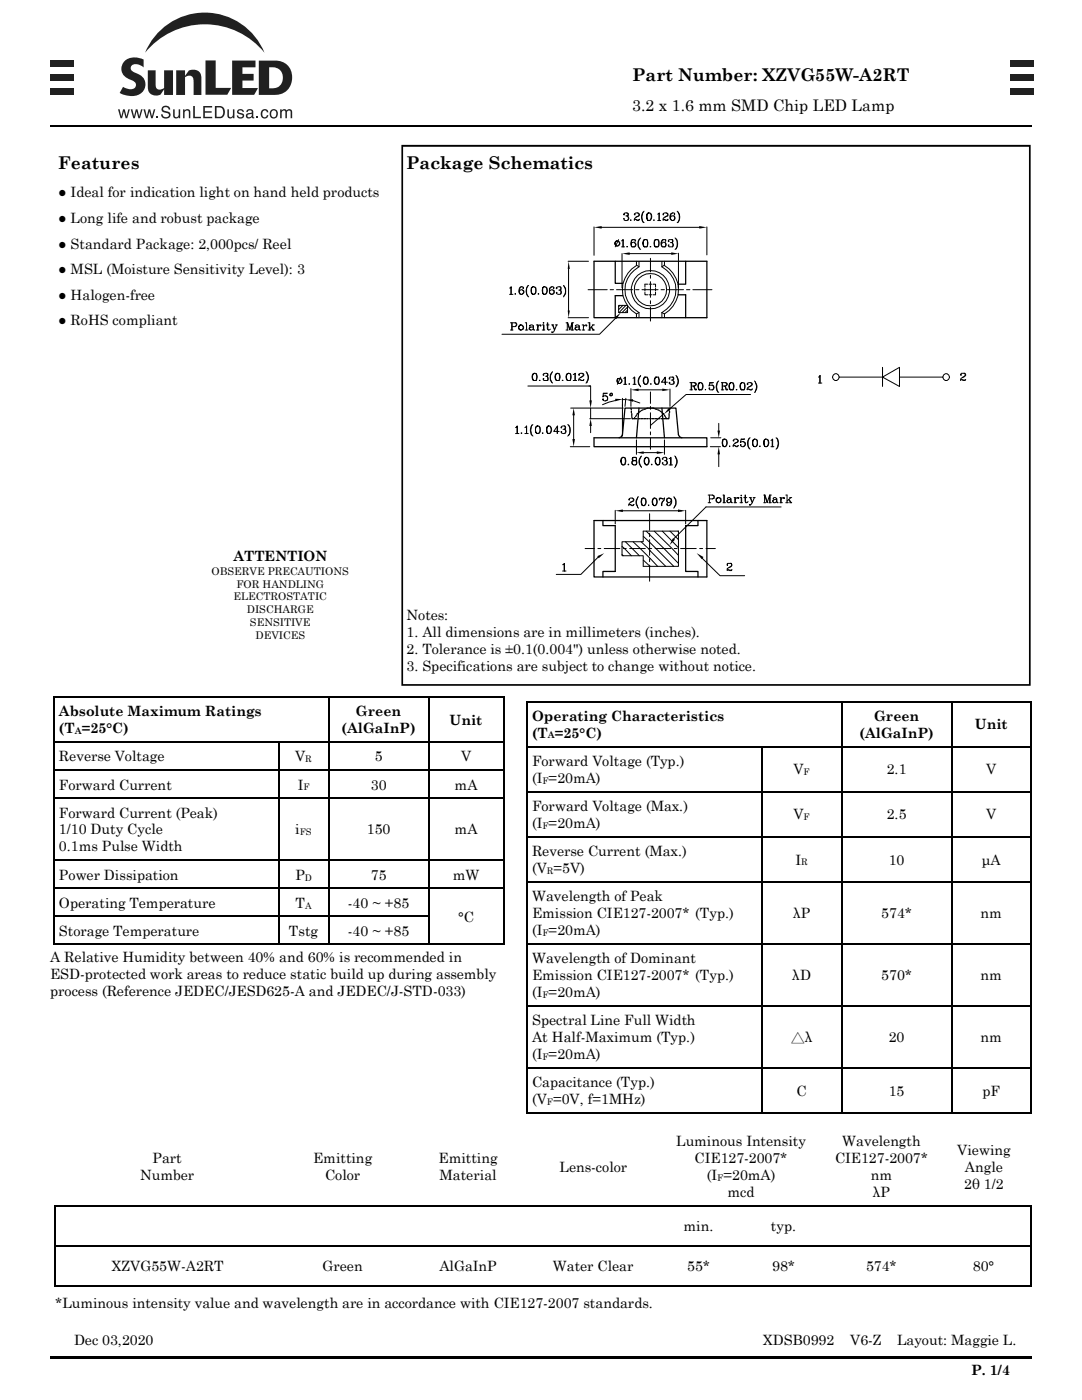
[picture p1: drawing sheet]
<svg xmlns="http://www.w3.org/2000/svg" width="216mm" height="279mm" viewBox="0 0 216 279" stroke-linecap="round" stroke-linejoin="round" font-family="sans-serif">
<g fill="#231f20">
<path d="M10 17.6h4.6v1.3h-4.6z"/>
<path d="M10 14.7h4.6v1.4h-4.6z"/>
<path d="M10 12.1h4.6v1.4h-4.6z"/>
<path d="M201.7 17.6h4.6v1.3h-4.6z"/>
<path d="M201.7 14.7h4.6v1.4h-4.6z"/>
<path d="M201.7 12.1h4.6v1.4h-4.6z"/>
<path d="M25 12a3.6 3.6 0 0 1 3.7-.1v1.6l-1-.6a1 1 0 0 0-1.1 0 1 1 0 0 0-.4 1l.4 .4a2.92 2.92 0 0 1 2.4 2.5 2.73 2.73 0 0 1-3.7 2.3l-1.4-.6 .7-1.2a1.99 1.99 0 0 0 2.4 .1 .92 .92 0 0 0-.7-1.4 2.31 2.31 0 0 1-1.6-3.6z"/>
<path d="M41 12.1h2v5.4h3.1l-.8 1.4h-4.3z"/>
<path d="M46.3 12.1h4.7v1.3h-2.6v1.3h2.2v1.4h-2.2v1.5h3.1l-.8 1.3h-4.4z"/>
<path d="M29.5 14h1.6v2.6a.98 .98 0 0 0 .4 1.2 .98 .98 0 0 0 1.2-.2v-3.6h1.8v5h-1.8v-1.2l-.7 1.1a1.69 1.69 0 0 1-2.5-1.6z"/>
<path d="M35.2 14h1.7v1.1l.8-1a1.69 1.69 0 0 1 2.5 1.6v3.3h-1.6v-2.6a.99 .99 0 0 0-.4-1.2 .99 .99 0 0 0-1.3 .2v3.6h-1.7z"/>
<path d="M31.4 6.6a12.9 12.9 0 0 1 21.4 3.9 15.3 15.3 0 0 0-23.9 0 12.9 12.9 0 0 1 2.5-3.9z"/>
<path d="M23.5 21.8h.4l.3 1.4 .4-1.4h.3l.3 1.4 .4-1.4h.3l-.5 1.8h-.3l-.4-1.4-.3 1.4h-.3z"/>
<path d="M26.1 21.8h.3l.4 1.4 .3-1.4h.3l.4 1.4 .3-1.4h.3l-.5 1.8h-.3l-.3-1.4-.4 1.4h-.3z"/>
<path d="M28.6 21.8h.4l.3 1.4 .3-1.4h.4l.3 1.4 .4-1.4h.3l-.5 1.8h-.3l-.4-1.4-.4 1.4h-.3z"/>
<path d="M31.2 23.2h.4v.4h-.4z"/>
<path d="M32.4 21.3a.92 .92 0 0 1 1.6 .6h-.3a.54 .54 0 0 0-.6-.5 .54 .54 0 0 0-.5 .5l.2 .2a1.13 1.13 0 0 1 1.2 .8 .96 .96 0 0 1-1 .8 .96 .96 0 0 1-.9-.9h.4a.61 .61 0 0 0 .6 .6 .61 .61 0 0 0 .6-.6l-.1-.1a1.83 1.83 0 0 1-1.3-.7v-.4z"/>
<path d="M34.6 21.8h.3v1.2a.4 .4 0 0 0 .4 .4 .4 .4 0 0 0 .3-.5l.1-1.1h.3v1.8h-.3v-.3a.6 .6 0 0 1-.7 .3 .6 .6 0 0 1-.4-.6z"/>
<path d="M36.5 21.8h.3v.3a.64 .64 0 0 1 .7-.3 .64 .64 0 0 1 .5 .7v1.1h-.3v-1.1a.44 .44 0 0 0-.6-.4 .44 .44 0 0 0-.3 .6v.9h-.3z"/>
<path d="M38.5 21.2h.4v2.1h1.2v.3h-1.6z"/>
<path d="M40.6 21.2h1.7v.3h-1.4v.7h1.3v.3h-1.3v.8h1.5v.3h-1.8z"/>
<path d="M45.4 21.8h.3v1.2a.4 .4 0 0 0 .4 .4 .4 .4 0 0 0 .4-.5v-1.1h.3v1.8h-.3v-.3a.6 .6 0 0 1-.7 .3 .6 .6 0 0 1-.4-.6z"/>
<path d="M47.5 21.9a.72 .72 0 0 1 1.2 .4h-.3a.38 .38 0 0 0-.4-.3 .38 .38 0 0 0-.4 .4h.1a1.15 1.15 0 0 1 1 .7 .75 .75 0 0 1-.7 .6 .75 .75 0 0 1-.8-.7h.3a.43 .43 0 0 0 .5 .4 .43 .43 0 0 0 .4-.4l-.1-.1a.9 .9 0 0 1-1-.7z"/>
<path d="M51.2 23.2h.3v.4h-.3z"/>
<path d="M52.2 22a.73 .73 0 0 1 .8-.2 .73 .73 0 0 1 .5 .6h-.2a.49 .49 0 0 0-.7-.3 .49 .49 0 0 0-.3 .7 .47 .47 0 0 0 .4 .6 .47 .47 0 0 0 .6-.4h.2a.8 .8 0 0 1-1 .6 .8 .8 0 0 1-.5-1.1z"/>
<path d="M55.9 21.8h.3v.3a.58 .58 0 0 1 1 0 .6 .6 0 0 1 .7-.3 .6 .6 0 0 1 .4 .6v1.2h-.3v-1.4l-.3-.1a.43 .43 0 0 0-.5 .5v1h-.3v-1.2a.4 .4 0 0 0-.5-.3 .4 .4 0 0 0-.2 .6v.9h-.3z"/>
<path d="M51.6 12.1v6.8h3a3.4 3.4 0 0 0 3.7-2.9 3.4 3.4 0 0 0-2.7-3.8zM53.7 13.4a2.18 2.18 0 0 1 2.7 2.1 2.18 2.18 0 0 1-2.7 2.1z"/>
<path d="M42.9 21.2h1a1.24 1.24 0 0 1 1 1.2 1.24 1.24 0 0 1-1 1.2h-1zM43.2 21.4v1.9h.6a.96 .96 0 0 0 .7-.9 .96 .96 0 0 0-.7-1z"/>
<path d="M49.2 22a.76 .76 0 0 1 1.3 .3v1l.2 .1v.2h-.3l-.1-.2a.59 .59 0 0 1-1 .2 .59 .59 0 0 1 .2-1l.7-.2a.4 .4 0 0 0-.3-.4 .4 .4 0 0 0-.5 .4h-.3zM49.4 23a.42 .42 0 0 0 .6 .4 .42 .42 0 0 0 .2-.7z"/>
<path d="M54 22a.88 .88 0 0 1 1.2 .1 .88 .88 0 0 1 0 1.2 .88 .88 0 0 1-1.2 .1l-.2-.7zM54.3 22.1a.67 .67 0 0 0-.2 .9 .67 .67 0 0 0 .8 .3 .68 .68 0 0 0 .2-.8 .68 .68 0 0 0-.8-.4z"/>
</g>
<path d="M10 25.1h195.9" fill="none" stroke="#000" stroke-width=".38"/>
<g fill="#000">
<path d="M113.4 52.1l.3 1.6h-.4zM118.5 45.4l1.6-.3v.5zM124.1 50.6l1.5-.2v.5zM133.9 50.4l1.5 .2-1.5 .3zM139.5 45.1l1.5 .3-1.5 .2zM113.3 62h.4l-.3 1.4zM117.6 79.9h.5l-.2 1.5zM122.7 63.3l1.2-.9-.9 1.3zM124.8 79.7h1.5v.5zM125.9 77.8l1.5-.3v.6zM132.2 77.5l1.5 .3-1.5 .3zM114.2 87.6h.5l-.2 1.5z"/>
<path d="M114.5 81.4l.2 1.5h-.5zM117.9 83.6l.2 1.4h-.5zM122.8 79.6l1.5 .1-1.5 .4zM127 90.3l1.4-.2v.5zM131.1 90.1l1.5 .2-1.5 .3zM133.4 81.4l.4 .4-1.3 .8zM143.2 85.9h.5l-.3 1.5zM143.4 89.1l.3 1.6h-.5zM119.2 111l1.4-.6-1.1 1zM122.8 101.9l1.5-.2v.5zM134.3 107.4l.4 .3-1.1 1.1zM135.3 101.7l1.5 .2-1.5 .3z"/>
<path d="M139 110.4l1.4 .8-.4 .4zM10 270.6h195.9v.5h-195.9z"/>
<path d="M80.1 28.9v108h125.6v-108zM80.4 29.3h124.9v107.2h-124.9z"/>
</g>
<g fill="none" stroke="#000" stroke-width=".21">
<path d="M10.6 139.1h90M10.7 139v49.4M65.6 139.2v8.8M85.6 139.2v8.8M100.5 139v49.4M105.1 139.9v82.1M205.8 139.9v82.1M10.8 148.1h89.6M10.8 153.7h89.6M10.8 159.3h89.6M55.6 148.2v5.4M55.6 153.8v5.4"/>
<path d="M55.6 159.4v12.2M65.6 148.2v5.4M65.6 153.8v5.4M65.6 159.4v12.2M85.6 148.2v5.4M85.6 153.8v5.4M85.6 159.4v12.2M105 140h100.9M105.2 149h100.5M105.2 158h100.5M152 149.1v8.8M152 158.1v8.8"/>
<path d="M168 140.1v8.8M168 149.1v8.8M168 158.1v8.8M189.9 140.1v8.8M189.9 149.1v8.8M189.9 158.1v8.8M10.8 171.7h89.6M10.8 177.3h89.6M55.6 171.7v5.5M55.6 177.3v5.5M65.6 171.7v5.5M65.6 177.3v5.5"/>
<path d="M85.6 171.7v5.5M85.6 177.3v5.5M105.2 167h100.5M105.2 176h100.5M152 167v8.9M152 176.1v12.2M168 167v8.9M168 176.1v12.2M189.9 167v8.9M189.9 176.1v12.2M10.6 188.4h90M10.8 182.9h74.9"/>
<path d="M55.6 183v5.4M65.6 183v5.4M85.6 182.9v5.5M105.2 188.4h100.5M152 188.4v12.3M168 188.4v12.3M189.9 188.4v12.3M105.2 200.8h100.5M105.2 213.1h100.5M152 200.8v12.2M152 213.2v8.8M168 200.8v12.2"/>
<path d="M168 213.2v8.8M189.9 200.8v12.2M189.9 213.2v8.8M105 222.1h100.9M10.9 240.7h195M10.9 256.6h195M11 240.7v15.8M11.1 248.7h194.6M205.8 240.7v15.8"/>
</g>
<g fill="none" stroke="#000" stroke-width=".2">
<path d="M101.7 57.5h.2l.1-.3v1.5M101.7 58.7h.7M101.9 57.3v1.4M102.8 58.6v.1zM104.1 57.2a.95 .95 0 0 0-.1 1.5M104.2 57.9l.2 .1 .1 .3-.4 .4M104.4 57.5v-.2a.5 .5 0 0 0-.8 .3 .79 .79 0 0 0 .4 1.1 .48 .48 0 0 0 .6-.3 .48 .48 0 0 0-.4-.6 .48 .48 0 0 0-.6 .4M105.3 57.1a1.73 1.73 0 0 0 0 2M105.5 57a1.53 1.53 0 0 0 0 2.3M106.4 57.2l-.4 .3v.9l.2 .3h.6l.1-.3v-.9a.47 .47 0 0 0-.4-.3 .47 .47 0 0 0-.4 .3v.9l.3 .3M106.7 57.3a.94 .94 0 0 1-.2 1.4M107.4 58.6v.1z"/>
<path d="M108.6 57.2l-.2 .1-.2 .6a.74 .74 0 0 0 .5 .8 .8 .8 0 0 0 .5-.7 .8 .8 0 0 0-.6-.8l-.3 .3v.9l.3 .3M108.9 57.3a.94 .94 0 0 1-.2 1.4M110.1 57.2a.85 .85 0 0 0-.5 .8 .85 .85 0 0 0 .5 .7M110.3 57.9l.2 .1 .1 .3-.5 .4M110.5 57.5v-.2a.6 .6 0 0 0-.9 .3v.9a.55 .55 0 0 0 1 0v-.5a.55 .55 0 0 0-1 .2M111.1 57.5v.1l-.1-.1 .4-.3 .5 .1v.5l-.4 .1M111.7 57.2a.35 .35 0 0 1 .2 .4 .35 .35 0 0 1-.2 .3 .44 .44 0 0 1 .3 .6 .44 .44 0 0 1-.6 .2h-.2l-.1-.3M111.9 58l-.1 .7M112.4 57a1.7 1.7 0 0 1 .5 1.6l-.5 .7M112.5 57.1l.4 .9-.4 1.1M113.4 52.1h4M113.5 53.6v8.5"/>
<path d="M117.3 57.8h3.9M118.5 45.3v5.7M120 45.4h19.6M121.7 57.8h.7M123 57.8h3.2M123.1 48.1a.52 .52 0 0 0-.3 .8 .52 .52 0 0 0 .8 0 .52 .52 0 0 0-.3-.8l-.5 .2v.5l.3 .3M123.3 48.1l.1 .1a.52 .52 0 0 1 .2 .5 .52 .52 0 0 1-.3 .4M123.4 47.8l-.6 1.5M124 48.1l.4-.3v1.5M124 49.3h.6M124.1 50.6v6.9M124.3 47.8v1.5"/>
<path d="M124.5 42.7v.2v-.1a.47 .47 0 0 1 .5-.3 .47 .47 0 0 1 .4 .4l-.1 .2h-.4M125 49.3h.2zM125 42.5l.3 .2-.1 .4h-.2a.5 .5 0 0 1 .4 .5 .5 .5 0 0 1-.5 .5 .5 .5 0 0 1-.4-.5v.1M125.3 43.3l.1 .4-.2 .2M125.6 50.6h8.4M125.9 43.8v.2zM126.4 47.8h-.2l-.2 .4v.9l.3 .2M126.6 48.4l.2 .4-.1 .3-.3 .2M126.7 42.7v.2l-.1-.2 .1-.1 .5-.1 .4 .2v.2l-.9 .7-.1 .4M126.7 48v.2v-.4h-.6l-.2 .6 .2 .9h.6a.47 .47 0 0 0 0-.8 .47 .47 0 0 0-.7 .3M126.8 43.8l.4 .2h.2l.2-.2-.3 .1-.5-.1h-.2M126.8 57.8h.7"/>
<path d="M127 53a5.6 5.6 0 0 0 0 9.6M127 52.1v.8l.5 .3M127.2 42.5l.3 .4-.6 .4M127.5 53.2a5.1 5.1 0 0 0 0 9.2M127.5 52.1v1.1M127.7 47.7l-.4 .8 .1 .7 .3 .5M127.8 47.5l-.5 .7v1l.5 .6M128.1 57.8h3.2M128.3 42.3l-.2 .9 .2 1.2M128.5 42.1a1.53 1.53 0 0 0 0 2.3M128.7 58.3v.5h.6M128.7 47.8a.92 .92 0 0 0-.2 1.5h.6l.2-.6-.2-.9h-.5a.99 .99 0 0 0 .1 1.5"/>
<path d="M128.7 57.6v.5M129 47.8l.2 .3v.9l-.2 .3h-.1M129.3 56.7h-.6v.6M129.4 42.5a.88 .88 0 0 0 0 1.5 .78 .78 0 0 0 .6-.7 .78 .78 0 0 0-.6-.8l-.3 .2v1l.3 .3M129.5 56.7h.5M129.5 58.8h.5M129.7 49.3h.2zM129.7 42.6a1.02 1.02 0 0 1-.1 1.4M129.8 51.5v2.8M129.8 54.9v.6M129.8 56.2v3.1M130.3 56.7h.5v.6"/>
<path d="M130.5 43.8v.2zM130.8 57.6v.5M130.8 58.3v.5h-.5M131 47.8h-.3l-.1 .3v.9l.1 .3h.6l.2-.3v-.9l-.2-.3h-.5a.92 .92 0 0 0 .2 1.5M131.2 42.7l.4-.2v1.5M131.2 47.8a.92 .92 0 0 1-.1 1.5M131.2 44h.6M131.5 42.6v1.4M131.9 57.8h.7M132.1 53.2a5.1 5.1 0 0 1 0 9.2M132.1 52.1v1.1M132.3 42.7v.2v-.2l.4-.2 .5 .1 .1 .5-.3 .1a.74 .74 0 0 0-.7 .8"/>
<path d="M132.4 47.8a.86 .86 0 0 0-.1 1.5M132.5 43.8l.3 .2 .5-.1v-.1l-.2 .1-.6-.1h-.2M132.6 53a5.6 5.6 0 0 1 0 9.6M132.6 52.1v.8l-.5 .3M132.7 48.4l.1 .2v.5l-.3 .2M132.8 48v.2v-.4h-.6l-.2 .4a.9 .9 0 0 0 .2 1.1h.6a.48 .48 0 0 0 0-.8 .48 .48 0 0 0-.7 .1l-.1 .2M132.9 42.5l.4 .2v.2l-.6 .4M133.2 57.8h3.2M133.4 48.1v.1l-.1-.1 .2-.3h.7l.1 .4-.5 .2M134 47.8h.2v.5l-.2 .1 .4 .4v.2l-.2 .3h-.7l-.2-.3 .1-.2v.2M134.2 42.5a.93 .93 0 0 0-.1 1.5M134.2 48.6v.7"/>
<path d="M134.4 43.1l.2 .2v.5l-.3 .2M134.6 42.7v.1v-.2l-.4-.1a.84 .84 0 0 0-.5 .7 .84 .84 0 0 0 .4 .8 .54 .54 0 0 0 .5-.3 .54 .54 0 0 0-.1-.6h-.5l-.2 .4M134.7 47.5a1.53 1.53 0 0 1 0 2.3M134.9 47.7l.1 .2a1.76 1.76 0 0 1-.1 1.8M135.1 42.1a1.53 1.53 0 0 1 0 2.3M135.3 42.3l.2 .5v1l-.2 .6M135.4 50.5v7M137 57.8h.7M138.3 57.8h3.8M141 45.3v5.6M101.9 64.4h1.1l.1 .3-.1 .4-.8 .1M101.9 65.9h.5"/>
<path d="M102.1 64.4v1.5M102.2 64.4v1.5M102.8 64.4l.2 .3-.2 .5M103.9 64.8a.52 .52 0 0 0-.4 .8 .52 .52 0 0 0 .9 0 .52 .52 0 0 0-.3-.8 .52 .52 0 0 0-.6 .5 .52 .52 0 0 0 .4 .6M104.1 64.8v.1a.52 .52 0 0 1 .3 .5 .52 .52 0 0 1-.3 .5M104.8 65.9h.5M104.8 64.4h.3M105.1 64.4v1.5zM105.3 77h12.6v3M105.7 65v.1l.2-.3 .5 .2v.7l.2 .2M105.9 65.3l-.2 .2v.2l.2 .2M106.4 65v.8l.3 .1"/>
<path d="M106.4 65.2l-.7 .2-.1 .1 .1 .3 .2 .1 .5-.2M106.6 74.5a.92 .92 0 0 0-.2 1.4h.6l.2-.6a.63 .63 0 0 0-.6-.8 .92 .92 0 0 0 0 1.4M106.9 74.6l.2 .7-.1 .6h-.2M107 65.9h.5M107 64.8h.4v1.1M107.3 64.8v1.1M107.7 75.9h.1h-.2zM107.9 64.9v.2v-.3a.44 .44 0 0 0-.5 .5M108.2 64.8h.3v1.1M108.2 65.9h.5M108.4 64.4h.1zM108.5 74.8v.1v-.3l.3-.1 .5 .1v.4l-.4 .1"/>
<path d="M108.5 64.8v1.1M109 74.5l.3 .2v.2l-.3 .2 .4 .4-.1 .4h-.8l-.1-.2 .1-.2v.2M109 64.8h.6M109.2 64.4v1.2l.3 .3 .3-.2M109.3 64.4v1.2l.2 .3M109.3 75.3l-.1 .6M110.1 64.8h.4M110.1 74.3l-.3 .9 .1 .7 .2 .5M110.2 74.2a1.91 1.91 0 0 0-.2 1.9l.2 .3M110.2 64.8l.5 1.1M110.3 64.8l.4 1M110.8 64.8h.4"/>
<path d="M111.1 64.8l-.6 1.4-.3 .2-.1-.1h.1M111.2 74.5a.92 .92 0 0 0-.2 1.4h.6l.2-.6a.63 .63 0 0 0-.6-.8 .92 .92 0 0 0 0 1.4M111.5 74.6l.2 .7-.1 .6h-.3M112.3 75.9h-.1zM112.9 65.9h.5M112.9 64.4h.4l.4 1.3M113.2 65.9v-1.5l.5 1.5 .4-1.5v1.5M113.4 63.4h4M113.5 74.5a.87 .87 0 0 0-.3 1.4h.6l.2-.6a.64 .64 0 0 0-.5-.8 .81 .81 0 0 0 0 1.4M113.7 74.6l.2 .2v.9l-.2 .2h-.2M114 65.9h.5M114.1 64.4h.4"/>
<path d="M114.2 64.4v1.5M114.4 74.8l.4-.3v1.4M114.4 75.9h.7M114.7 74.6v1.3M114.9 65l-.1 .1 .3-.3 .5 .2v.7l.1 .2M115.1 65.3l-.3 .2v.2l.3 .2M115.6 65v.8l.2 .1M115.6 65.2l-.8 .2-.1 .1v.2l.4 .2 .5-.2M115.6 74.8v.1v-.3l.2-.1 .6 .1 .1 .2a.8 .8 0 0 1-.8 .6l-.1 .1-.1 .4M115.7 75.8l.4 .1h.3l.1-.1-.3 .1-.5-.1-.2 .1M116.2 74.5l.1 .1 .1 .3-.6 .4M116.2 65.9h.5"/>
<path d="M116.2 64.8h.2M116.4 64.8v1.1zM116.9 74.2a1.53 1.53 0 0 1 0 2.2M117 64.9v.2v-.3l-.3 .1-.3 .4M117.1 74.3l.2 .9-.2 1.2M117.3 65.9h.6M117.3 64.4h.4v1.5M117.6 64.4v1.5M117.9 65.3l.5 .6M118 65.3l.4 .6M118.2 65.9h.4M118.2 64.8h.4"/>
<path d="M118.4 64.8l-.7 .8M120.4 78.6l.8-.1h-.8l-.1 .7a.54 .54 0 0 1 .9 0v.6l-.6 .2-.3-.2v-.2v.1M120.8 79l.2 .1a.5 .5 0 0 1 .2 .5 .5 .5 0 0 1-.4 .4M121.9 78.5l-.2 .2 .1 .3 .4-.1-.1-.4M122.1 78.5a.34 .34 0 0 0-.4 .4l.1 .1M122.1 78.5l.1 .3-.2 .2M122.8 79.9l-2.6 .9M123.2 63.2l-3.6 3.5h-19.4M123.4 60.9h1.8v1.5h-1.8zM123.5 75.5a.52 .52 0 0 0-.3 .8 .52 .52 0 0 0 .8 0 .52 .52 0 0 0-.3-.8l-.5 .2v.6l.3 .2M123.7 75.5l.1 .1a.52 .52 0 0 1 .2 .5 .52 .52 0 0 1-.3 .4M123.7 60.9l-.3 .3"/>
<path d="M123.9 75.3l-.7 1.4M124.2 79.7h.8M124.2 79.5v7.5M124.3 60.9l-.9 .9M124.5 75.5l.3-.2v1.4M124.5 76.7h.5M124.7 75.3v1.4M124.9 60.9l-1.4 1.5M124.9 79.5l-.2 1.6M125.2 61.3l-1.1 1.1M125.2 61.9l-.5 .5M125.5 76.6h.1z"/>
<path d="M125.9 77.5v3.6M126.2 79.9l1.5 .5M126.3 75.5l.4-.2v1.4M126.3 76.7h.6M126.6 75.3v1.4M127 62.6v.8M127.3 77.8h4.9M127.5 62.4l-.5 .2M127.5 62.4v1M127.8 75.1l-.4 .8 .1 .7 .3 .4M127.8 74.9a1.53 1.53 0 0 0 0 2.3M128.8 75.3a.76 .76 0 0 0-.5 .7 .76 .76 0 0 0 .6 .7 .92 .92 0 0 0 .2-1.4h-.4a1 1 0 0 0 .1 1.4"/>
<path d="M129.1 75.3l.2 .6a.76 .76 0 0 1-.4 .8M129.8 76.6h.2zM129.8 60v.6M129.8 61.3v2.8M129.8 78.2v2.3M131 75.3a.76 .76 0 0 0-.5 .7 .76 .76 0 0 0 .6 .7 1.01 1.01 0 0 0 .3-1.4h-.5a1 1 0 0 0 .1 1.4M131.3 75.3l.2 .8-.1 .5-.3 .1M132.1 62.4l.5 .2M132.1 62.4v1M132.6 62.6v.8M132.8 75.3v1.4v-1.4l-.8 1h1.2M133.6 75.5v.2l-.1-.2 .2-.2h.7v.4l-.5 .2"/>
<path d="M133.7 77.6v3.5M134.2 75.3l.2 .1-.2 .5 .3 .3v.2l-.3 .3-.6-.1v-.3v.1M134.4 76v.4l-.1 .2M134.9 74.9a1.53 1.53 0 0 1 0 2.3M135 75.1l.3 .8-.3 1.1M137.7 76.4h.8h.3l.1 .2-.1 .4h-.8M137.7 77.8h.5M137.9 76.4v1.4M138 76.4v1.4M138.3 77l.5 .7h.1M138.5 76.4l.3 .2v.2l-.3 .2M138.5 77.1l.2 .7h.2v-.2"/>
<path d="M139.7 76.4a1 1 0 0 0-.3 1.4h.6a.84 .84 0 0 0-.3-1.4h-.3v.6v.7l.3 .1M139.9 76.4a.91 .91 0 0 1 0 1.4M140.8 77.7l-.1 .1zM141.6 76.4h.7h-.7l-.1 .6 .1-.1h.6a.55 .55 0 0 1 0 .9h-.6l-.1-.3 .1-.1v.1M142.1 76.9a.51 .51 0 0 1 .3 .5 .51 .51 0 0 1-.3 .4M143.2 76.2l-.2 .8 .2 1.2M143.4 76a1.53 1.53 0 0 0 0 2.3M143.9 76.4h.9l.3 .2v.2l-.3 .2h-.6M143.9 77.8h.5M144.1 76.4v1.4M144.2 76.4v1.4M144.5 77l.3 .2 .2 .6 .2-.1"/>
<path d="M144.7 77.1l.2 .7h.2l.1-.2M144.8 76.4l.2 .2-.2 .4M145.9 76.4a.92 .92 0 0 0-.2 1.4h.6l.2-.6a.63 .63 0 0 0-.6-.8 .92 .92 0 0 0 0 1.4M146.2 76.4l.2 .8-.1 .5-.3 .1M147 77.7l.1 .1h-.2zM148.1 76.4a.92 .92 0 0 0-.2 1.4h.6l.2-.6a.63 .63 0 0 0-.6-.8 .92 .92 0 0 0 0 1.4M148.4 76.4l.2 .2v.9l-.2 .3h-.2M149.2 76.6v.2v-.4h.6h.2l.1 .4-.9 .6-.1 .4M149.3 77.6l.4 .2h.3l.1-.2-.2 .2-.6-.2-.2 .1M149.8 76.4h.1l.1 .4-.6 .4M149.8 78.7h-12.9l-3.4 3M150.5 76a1.53 1.53 0 0 1 0 2.3"/>
<path d="M150.7 76.2l.3 .8-.3 1.2M163.3 75.3l.4-.4v1.5M163.3 76.4h.7M163.6 75v1.4M167.5 75.3h8.6M176.1 75.3l3.4-2v3.8zM176.1 73.3v3.8M179.5 75.3h8.6M191.8 74.8v.1l-.1-.1 .1-.3h.7l.2 .4-.9 .6-.1 .4M191.9 75.8l.4 .1 .4-.1-1 .1M192.4 74.5l.1 .1 .1 .3-.6 .4M102.9 86.5h.6"/>
<path d="M103.2 85.1v1.4v-1.5l-.3 .3M104.1 86.4v.1zM104.7 86.5h.7M105.1 85.1v1.4v-1.5l-.4 .3M106.2 84.8l-.3 1 .1 .8 .2 .3M106.3 84.7a1.53 1.53 0 0 0 0 2.3M107.3 85l-.5 .3v.9l.5 .3 .3-.1 .2-.2v-.9l-.4-.3a.85 .85 0 0 0-.6 .7 .85 .85 0 0 0 .5 .8M107.5 85.1a.94 .94 0 0 1-.1 1.4M108.3 86.4v.1zM109.5 85a.87 .87 0 0 0-.4 1.2l.1 .2a.75 .75 0 0 0 .9-.5 .75 .75 0 0 0-.5-.9l-.3 .1-.2 .2v.9l.4 .3M109.7 85.1a1.02 1.02 0 0 1-.1 1.4M111.2 85.2v1.3"/>
<path d="M111.6 86.1h-1.1l.7-1.1v1.5M112 85.3v.1a.42 .42 0 0 1 .4-.4 .42 .42 0 0 1 .5 .4l-.3 .3h-.3M112.6 85l.2 .1v.5l-.2 .1a.44 .44 0 0 1 .3 .5 .44 .44 0 0 1-.6 .3l-.3-.1v-.2M112.8 85.8v.6M113.3 84.7a1.53 1.53 0 0 1 0 2.3M113.5 84.8a1.73 1.73 0 0 1 0 2.1M113.8 89.1h3.9M113.9 81.4h10.5M114.5 82.8v5M117.7 83.6h8.1M117.9 81.4v2.2M117.9 84.9v1.5"/>
<path d="M124.3 91.3a.83 .83 0 0 0-.4 .8 .83 .83 0 0 0 .6 .7 .93 .93 0 0 0 .3-1.3l-.3-.2a.9 .9 0 0 0-.2 1.5M124.6 91.4a1.15 1.15 0 0 1-.1 1.4M125.4 92.6v.2zM125.6 99.6v.2l-.1-.2 .1-.1 .5-.1 .4 .2v.2l-.9 .7-.1 .4M126.1 99.4l.3 .4-.6 .4M126.5 91.3l-.3 .1-.1 .3a.6 .6 0 0 0 .9 .2v-.5a.48 .48 0 0 0-.8 .1l.1 .4h.2M126.5 91.9h-.2l-.2 .3 .1 .4 .3 .2M126.7 91.3a.35 .35 0 0 1 .3 .3 .35 .35 0 0 1-.3 .3h.3a.52 .52 0 0 1 0 .8 .52 .52 0 0 1-.7 0 .52 .52 0 0 1-.1-.8h.3M126.9 91.9l.1 .7-.3 .2M127 87.8v2.9M127.2 99.2l-.2 .9 .2 1.2M127.4 99.1a1.51 1.51 0 0 0 0 2.3"/>
<path d="M127.9 91.1l-.3 .8 .1 .7 .2 .5M128 91a1.51 1.51 0 0 0 0 2.3M128.3 99.4l-.2 .1-.2 .6a.81 .81 0 0 0 .4 .8 .78 .78 0 0 0 .6-.7 .78 .78 0 0 0-.6-.8 1.02 1.02 0 0 0 0 1.5M128.3 90.3h2.9M128.6 99.5a1.02 1.02 0 0 1-.1 1.4M128.9 91.3a.83 .83 0 0 0-.4 .8 .83 .83 0 0 0 .6 .7 .83 .83 0 0 0 .4-.8 .83 .83 0 0 0-.6-.7 1.02 1.02 0 0 0 0 1.5M129.3 91.4a1.15 1.15 0 0 1-.2 1.4M129.8 81.1v.6M129.8 82.4v3.1M129.8 86.2v.6M129.8 87.5v2.2M130 92.6v.2z"/>
<path d="M130.6 99.4a.83 .83 0 0 0-.5 .8 .83 .83 0 0 0 .6 .7 .83 .83 0 0 0 .4-.8 .83 .83 0 0 0-.5-.7 1.02 1.02 0 0 0 0 1.5M130.8 99.5a1.02 1.02 0 0 1-.1 1.4M131.1 91.3a.83 .83 0 0 0-.4 .8 .83 .83 0 0 0 .6 .7 .93 .93 0 0 0 .4-1.3l-.4-.2a.9 .9 0 0 0-.2 1.5M131.5 91.4a1.15 1.15 0 0 1-.2 1.4M131.6 99.6l.1-.2 .5 .2h.3l.1-.2-.1 .4-.3 .4-.1 .7M131.6 99.4v.4M131.7 99.6h.5M132.2 91.5v.2v-.2l.1-.1 .5-.1a.35 .35 0 0 1 .3 .3 .35 .35 0 0 1-.3 .3h-.2M132.4 82.6l-2.6 2.3M132.5 99.8a1.15 1.15 0 0 0-.5 1.1M132.6 87.8v2.9M132.8 91.3l.2 .2-.1 .4a.45 .45 0 0 1 .3 .5 .45 .45 0 0 1-.4 .4l-.5-.1-.1-.3h.1l-.1 .1"/>
<path d="M133 92l.1 .5-.2 .2M133.4 99.4l-.3 .2v.5l.3 .2M133.5 99.4l.2 .1a.91 .91 0 0 1-.1 1.3M133.5 92.8h.7M133.9 91.4v1.4v-1.5l-.2 .2h-.2M133.9 99.9a.45 .45 0 0 1-.5 .4 .45 .45 0 0 1-.4-.5 .45 .45 0 0 1 .5-.4l.3 .1a.78 .78 0 0 1 .2 .9 .78 .78 0 0 1-.9 .4v-.3v.2M134.4 99.1a1.7 1.7 0 0 1 .5 1.6l-.5 .7M134.5 99.2l.4 .9-.1 .6-.3 .6M134.6 91a1.51 1.51 0 0 1 0 2.3M134.8 91.1l.2 .8-.2 1.2M141.3 98.8h.8l.4 .2v.5l-.9 .1M141.6 98.8v1.5z"/>
<path d="M141.7 89.1h2.1M141.8 87.4h2M142.1 98.8l.4 .3-.1 .4-.3 .1M143.3 99.3l-.4 .2v.6a.55 .55 0 0 0 .9 0v-.6a.53 .53 0 0 0-.8 0 .53 .53 0 0 0 .3 .8M143.4 99.3a.52 .52 0 0 1 .4 .5 .52 .52 0 0 1-.4 .5M143.4 84.5v1.5M143.4 90.6v2.5M144.3 98.8h.2v1.5M144.4 98.8v1.5M144.5 87.6l-.2 .1-.2 .6a.81 .81 0 0 0 .4 .8 .78 .78 0 0 0 .6-.7 .78 .78 0 0 0-.6-.8 1.02 1.02 0 0 0 0 1.5M144.8 87.7a1.02 1.02 0 0 1-.1 1.4M145.2 99.5l.1-.2h.3l.3 .3v.5l.1 .2"/>
<path d="M145.3 99.7l-.2 .2 .2 .4M145.6 89v.1zM145.8 99.5v.6l.3 .2M145.8 99.6l-.8 .3 .1 .3 .2 .1 .4-.1 .1-.1M146.4 87.9v.1l-.1-.1 .2-.2 .5-.1 .3 .3v.1l-.9 .7-.1 .4M146.5 99.3h.2v1M146.6 88.9l.3 .2h.2l.2-.2-.2 .2-.5-.2-.3 .1M146.6 99.3v1M147 87.6l.2 .4-.6 .5M147.3 99.4l-.1 .1h.2l-.1-.2h-.2l-.4 .4M147.7 99.3h.3v1M147.9 98.8v.2z"/>
<path d="M147.9 87.7l.7-.1h-.7l-.2 .7a.55 .55 0 0 1 .8-.2 .55 .55 0 0 1 .1 .8 .55 .55 0 0 1-.8 .1v-.2M147.9 99.3v1M148.3 88.1l.1 .1a.52 .52 0 0 1 .3 .5 .52 .52 0 0 1-.4 .4M148.4 99.3h.6M148.7 98.8l.1 1.4 .2 .1 .3-.2M148.8 98.8v1.5M149.5 87.5a1.73 1.73 0 0 0 0 2M149.5 99.3h.4M149.7 87.4a1.51 1.51 0 0 0 0 2.3M149.7 99.3l.4 1M149.8 99.3l.3 .9M150.3 99.3h.4"/>
<path d="M150.5 99.3l-.6 1.3-.2 .2-.2-.1h.2M150.6 87.6l-.4 .3v.9l.2 .3h.3l.4-.3v-.9a.47 .47 0 0 0-.4-.3 .47 .47 0 0 0-.4 .3v.9l.3 .3M150.9 87.7a.94 .94 0 0 1-.2 1.4M151.6 89v.1zM152.4 98.8h.2l.5 1.3M152.8 87.6l-.2 .1-.2 .6a.74 .74 0 0 0 .5 .8 .8 .8 0 0 0 .5-.7 .8 .8 0 0 0-.6-.8l-.3 .3v.9l.3 .3M153.1 87.7a.94 .94 0 0 1-.2 1.4M153.6 98.8h.3M153.7 98.8v1.5M153.8 87.9l.4-.3v1.5M153.8 89.1h.6M154.1 87.7v1.4"/>
<path d="M154.3 99.5l.1-.2h.4l.2 .3v.5l.2 .2M154.4 99.7l-.1 .2 .1 .4M154.8 87.4a1.51 1.51 0 0 1 0 2.3M154.9 99.5v.6l.4 .2M154.9 99.6l-.7 .3 .1 .3 .1 .1 .4-.1 .1-.1M155 87.5l.3 .8-.1 .9-.2 .3M155.6 99.3h.3v1M155.8 99.3v1M156.5 99.4l-.1 .1h.1v-.2h-.3l-.3 .4M156.8 98.8h.2M157 98.8v1.5zM157.4 99.7l.4 .6"/>
<path d="M157.5 99.7l.4 .6M157.6 99.3h.4M157.8 99.3l-.8 .7M112.3 114h.6M112.6 112.5v1.5v-1.6l-.2 .3h-.1M116.8 109.5h1.8M119.3 109.5h.6M119.5 111l-3.6 3.6h-4.9M120.6 109.5h3.1M122.8 101.9v2.7M124.1 108.1h4.2v-2.1h7.1v7h-7.1v-2.1h-4.2zM124.1 109l1.9 1.9"/>
<path d="M124.1 101.9h12M124.1 110.7l.3 .2M124.4 109.5h.6M124.8 108.1l2.8 2.8M125.6 109.5h3.2M125.7 100.7l.4 .2h.2l.2-.2-.3 .1-.5-.1h-.2M126.3 108.1l4.9 4.9M127.9 108.1l4.9 4.9M128.3 107l6.1 6M128.3 111.8l1.4 1.2M128.9 106l6.5 6.4M129.4 100.7v.2z"/>
<path d="M129.4 109.5h.6M129.6 102.5v3.3M129.6 106.4v.7M129.6 107.7v3.1M129.6 111.5v.6M129.6 112.8v3.2M130.6 106l4.8 4.8M130.7 109.5h3.2M132.2 106l3.2 3.3M133.7 106l1.7 1.7M134.5 109.5h.6M135.3 106l.1 .1"/>
<path d="M135.8 109.5h3.1M136.8 101.9v2.7M139.6 109.5h.6M139.9 111.3l3.8 3.6h4.9M140.9 109.5h1.8M141.3 100.3h.5M144.3 100.3h.5M145.1 112.7v.2l.1-.5h.8v.5l-.2 .2a.72 .72 0 0 0-.7 .8M145.3 113.7l.3 .2h.4v-.2l-.9 .1M145.7 112.4l.3 .1v.4l-.5 .4M146.5 100.3h.5M147.7 100.3h.5"/>
<path d="M152.4 100.3h.4M152.6 100.3v-1.5l.5 1.5 .5-1.5v1.5M153.4 100.3h.5M155.6 100.3h.5M155.9 101.2h-15l-6.6 6.5M156.8 100.3h.5M157.6 100.3h.4"/>
<circle cx="129.8" cy="57.8" r="3.2"/>
<circle cx="129.8" cy="57.8" r="3.8"/>
<circle cx="166.8" cy="75.2" r=".68"/>
<circle cx="188.8" cy="75.3" r=".68"/>
</g>
<g fill="none" stroke="#000" stroke-width=".25">
<path d="M118.5 52.1h22.5v11.3h-22.5zM122.8 52.1v4.4h1.5M124.3 59h-1.5v4.4M135.3 58.8h1.5v4.6M136.8 52.1v4.6h-1.5M118.5 87.4h22.5v1.7h-22.5zM123.5 87.4l.4-.2 .3-.4 .5-5.4h10.2l.5 5.4 .2 .4 .5 .2M125.9 81.4l.1 .4M126 82v.4M126.1 83.1v.5h.5l.1-.3M126.1 82.5v.5M126.7 83.6h.4"/>
<path d="M127 82.9l-.2 .2M127.3 83.6h.4M127.4 82.5l-.3 .2M127.5 81.4l-.5 6M127.8 83.6h.5M127.8 82l-.3 .3M128.3 81.8l-.3 .2M128.4 83.6h.5M128.9 81.6l-.4 .1M129 83.6h.4M129.4 81.4l-.4 .1M129.6 83.6h.4"/>
<path d="M129.6 81.4h.4M130.1 81.4l.5 .1M130.1 83.6h.5M130.7 83.6h.4M130.7 81.6l.4 .1M131.2 81.8l.4 .2M131.3 83.6h.4M131.7 82l.4 .3M131.9 83.6h.3M132.1 81.4l.5 6M132.2 82.5l.3 .2M132.4 83.6h.4"/>
<path d="M132.6 82.9l.2 .2M133.5 83.1l-.1 .5h-.4l-.2-.3M133.5 82.5v.5M133.6 82v.4M133.7 81.4l-.1 .4M118.5 103.9h22.5v11.2h-22.5zM120.3 103.9v1h2.5v9.1h-2.5v1.1M139.3 103.9v1h-2.5v9.1h2.5v1.1"/>
</g>
<g font-size="3.5">
<text x="126.2" y="16.2">Part Number: XZVG55W-A2RT</text>
<text x="11.6" y="33.7">Features</text>
<text x="81.1" y="33.7">Package Schematics</text>
</g>
<text font-size="3.2" x="126.2" y="22.2">3.2 x 1.6 mm SMD Chip LED Lamp</text>
<g font-size="2.8">
<text x="11.6" y="39.4">● Ideal for indication light on hand held products</text>
<text x="11.6" y="44.5">● Long life and robust package</text>
<text x="11.6" y="49.6">● Standard Package: 2,000pcs/ Reel</text>
<text x="11.6" y="54.7">● MSL (Moisture Sensitivity Level): 3</text>
<text x="11.6" y="59.8">● Halogen-free</text>
<text x="11.6" y="64.9">● RoHS compliant</text>
<text x="46.6" y="112">ATTENTION</text>
<text x="81.1" y="123.8">Notes:</text>
<text x="81.1" y="127.2">1. All dimensions are in millimeters (inches).</text>
<text x="81.1" y="130.6">2. Tolerance is ±0.1(0.004&quot;) unless otherwise noted.</text>
<text x="81.1" y="133.9">3. Specifications are subject to change without notice.</text>
<text x="11.8" y="142.9">Absolute Maximum Ratings</text>
<text x="71" y="142.9">Green</text>
<text x="106.2" y="143.8">Operating Characteristics</text>
<text x="174.4" y="143.8">Green</text>
<text x="11.8" y="146.3">(T =25°C)</text>
<text x="68.2" y="146.3">(AlGaInP)</text>
<text x="89.7" y="144.6">Unit</text>
<text x="106.2" y="147.2">(T =25°C)</text>
<text x="171.5" y="147.2">(AlGaInP)</text>
<text x="194.5" y="145.5">Unit</text>
<text x="11.8" y="151.9">Reverse Voltage</text>
<text x="58.9" y="151.9">V</text>
<text x="74.8" y="151.9">5</text>
<text x="92" y="151.9">V</text>
<text x="106.2" y="152.9">Forward Voltage (Typ.)</text>
<text x="158.3" y="154.6">V</text>
<text x="177" y="154.6">2.1</text>
<text x="196.8" y="154.6">V</text>
<text x="11.8" y="157.6">Forward Current</text>
<text x="59.4" y="157.6">I</text>
<text x="74" y="157.6">30</text>
<text x="90.7" y="157.6">mA</text>
<text x="106.2" y="161.8">Forward Voltage (Max.)</text>
<text x="106.2" y="156.3">(I =20mA)</text>
<text x="11.8" y="163.2">Forward Current (Peak)</text>
<text x="11.8" y="166.5">1/10 Duty Cycle</text>
<text x="58.9" y="166.5">i</text>
<text x="73.2" y="166.5">150</text>
<text x="90.7" y="166.5">mA</text>
<text x="106.2" y="165.2">(I =20mA)</text>
<text x="158.3" y="163.5">V</text>
<text x="177" y="163.5">2.5</text>
<text x="196.8" y="163.5">V</text>
<text x="11.8" y="169.9">0.1ms Pulse Width</text>
<text x="106.2" y="170.9">Reverse Current (Max.)</text>
<text x="158.8" y="172.6">I</text>
<text x="177.3" y="172.6">10</text>
<text x="195.9" y="172.6">µA</text>
<text x="11.8" y="175.6">Power Dissipation</text>
<text x="58.9" y="175.6">P</text>
<text x="74" y="175.6">75</text>
<text x="90.3" y="175.6">mW</text>
<text x="106.2" y="179.8">Wavelength of Peak</text>
<text x="106.2" y="174.2">(V =5V)</text>
<text x="11.8" y="181.1">Operating Temperature</text>
<text x="59" y="181.1">T</text>
<text x="69.4" y="181.1">-40 ~ +85</text>
<text x="91.4" y="183.9">°C</text>
<text x="106.2" y="183.2">Emission CIE127-2007* (Typ.)</text>
<text x="158.2" y="183.2">λP</text>
<text x="175.9" y="183.2">574*</text>
<text x="195.7" y="183.2">nm</text>
<text x="10" y="192">A Relative Humidity between 40% and 60% is recommended in</text>
<text x="11.8" y="186.7">Storage Temperature</text>
<text x="57.7" y="186.7">Tstg</text>
<text x="69.4" y="186.7">-40 ~ +85</text>
<text x="106.2" y="186.6">(I =20mA)</text>
<text x="10" y="195.4">ESD-protected work areas to reduce static build up during assembly</text>
<text x="106.2" y="192.2">Wavelength of Dominant</text>
<text x="106.2" y="195.6">Emission CIE127-2007* (Typ.)</text>
<text x="158.1" y="195.6">λD</text>
<text x="175.9" y="195.6">570*</text>
<text x="195.7" y="195.6">nm</text>
<text x="10" y="198.8">process (Reference JEDEC/JESD625-A and JEDEC/J-STD-033)</text>
<text x="106.2" y="199">(I =20mA)</text>
<text x="106.2" y="208">At Half-Maximum (Typ.)</text>
<text x="106.2" y="204.6">Spectral Line Full Width</text>
<text x="157.8" y="208">△λ</text>
<text x="177.3" y="208">20</text>
<text x="195.7" y="208">nm</text>
<text x="106.2" y="211.4">(I =20mA)</text>
<text x="106.2" y="217">Capacitance (Typ.)</text>
<text x="106.2" y="220.4">(V =0V, f=1MHz)</text>
<text x="159" y="218.7">C</text>
<text x="177.3" y="218.7">15</text>
<text x="196" y="218.7">pF</text>
<text x="30.4" y="232.2">Part</text>
<text x="62.5" y="232.2">Emitting</text>
<text x="87.5" y="232.2">Emitting</text>
<text x="111.6" y="233.8">Lens-color</text>
<text x="134.9" y="228.8">Luminous Intensity</text>
<text x="138.6" y="232.2">CIE127-2007*</text>
<text x="166.6" y="232.2">CIE127-2007*</text>
<text x="168.1" y="228.8">Wavelength</text>
<text x="191" y="230.5">Viewing</text>
<text x="192.5" y="233.8">Angle</text>
<text x="28" y="235.5">Number</text>
<text x="64.9" y="235.5">Color</text>
<text x="87.7" y="235.5">Material</text>
<text x="141.1" y="235.5">(I =20mA)</text>
<text x="145.2" y="238.9">mcd</text>
<text x="173.7" y="235.5">nm</text>
<text x="174.2" y="238.9">λP</text>
<text x="192.4" y="237.2">2θ 1/2</text>
<text x="136.4" y="245.7">min.</text>
<text x="153.8" y="245.7">typ.</text>
<text x="22.3" y="253.7">XZVG55W-A2RT</text>
<text x="64.3" y="253.7">Green</text>
<text x="87.7" y="253.7">AlGaInP</text>
<text x="110.3" y="253.7">Water Clear</text>
<text x="137.1" y="253.7">55*</text>
<text x="154.1" y="253.7">98*</text>
<text x="172.8" y="253.7">574*</text>
<text x="194.1" y="253.7">80°</text>
<text x="11" y="261">*Luminous intensity value and wavelength are in accordance with CIE127-2007 standards.</text>
<text x="14.8" y="268.4">Dec 03,2020</text>
<text x="152.2" y="268.4">XDSB0992</text>
<text x="169.6" y="268.4">V6-Z</text>
<text x="179" y="268.4">Layout: Maggie L.</text>
<text x="193.8" y="274.3">P. 1/4</text>
</g>
<g font-size="2.1">
<text x="42.2" y="114.7">OBSERVE PRECAUTIONS</text>
<text x="46.6" y="119.8">ELECTROSTATIC</text>
<text x="47.2" y="117.3">FOR HANDLING</text>
<text x="49.2" y="122.3">DISCHARGE</text>
<text x="49.9" y="124.9">SENSITIVE</text>
<text x="51" y="127.5">DEVICES</text>
</g>
<g font-size="1.8">
<text x="14.9" y="146.5">A</text>
<text x="109.3" y="147.4">A</text>
<text x="60.9" y="152.1">R</text>
<text x="160.4" y="154.7">F</text>
<text x="60.5" y="157.7">F</text>
<text x="108.2" y="156.4">F</text>
<text x="59.8" y="166.7">FS</text>
<text x="108.2" y="165.4">F</text>
<text x="160.4" y="163.7">F</text>
<text x="159.9" y="172.7">R</text>
<text x="60.8" y="175.7">D</text>
<text x="109.1" y="174.4">R</text>
<text x="60.9" y="181.3">A</text>
<text x="108.2" y="186.8">F</text>
<text x="108.2" y="199.2">F</text>
<text x="108.2" y="211.5">F</text>
<text x="109.1" y="220.6">F</text>
<text x="143.1" y="235.7">F</text>
</g>
</svg>
